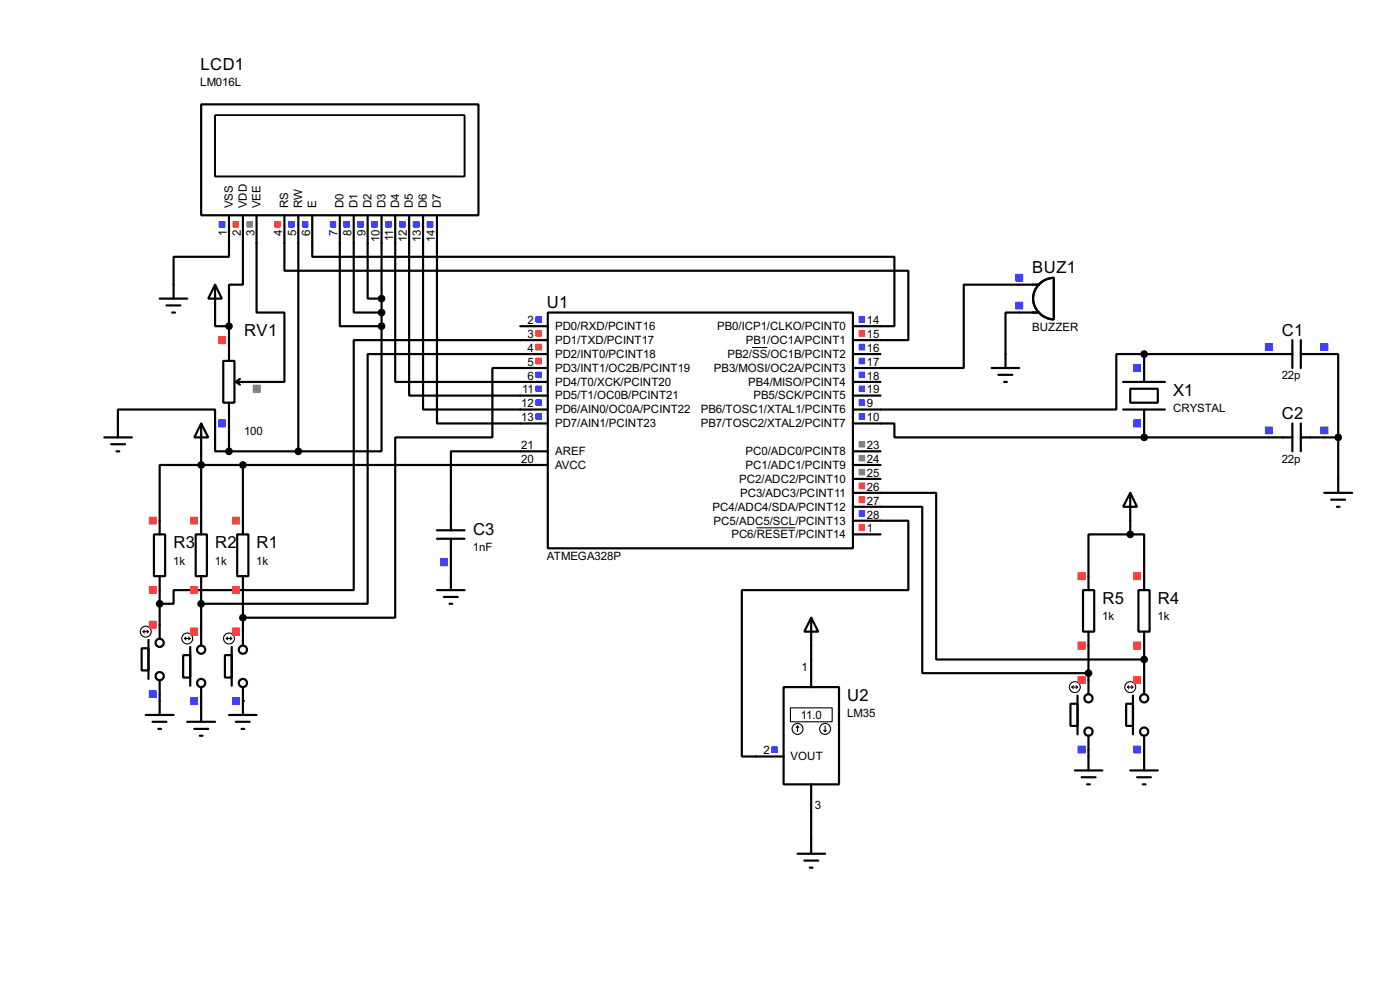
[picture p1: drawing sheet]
<svg xmlns="http://www.w3.org/2000/svg" width="256mm" height="180mm" viewBox="0 0 256 180" stroke-linecap="round" stroke-linejoin="round" font-family="sans-serif">
<g fill="none" stroke="#000" stroke-width=".4">
<path d="M36.9 19.1h50.8v20.3h-50.8zM42 39.4v7.6h-10.2v7.7M44.5 39.4v12.7h-2.5v7.6M47 39.4v17.8h5.1v12.7h-8.9M52.1 39.4v10.2h114.3v12.7h-10.1M54.7 39.4v43.2M57.2 39.4v7.6h106.7v12.7h-7.6M62.3 39.4v20.3h7.6M64.8 39.4v17.8h5.1M67.4 39.4v15.3h2.5M69.9 39.4v20.3M72.4 39.4v30.5h28"/>
<path d="M75 39.4v33h25.4M77.5 39.4v35.6h22.9M80.1 39.4v38.1h20.3M29.3 54.7h5M30.5 55.9h2.6M31.6 57.2h.5M39.4 52.1l1.3 2.6h-2.5zM39.4 52.1v7.6h2.6M42 59.7v6.4M69.9 59.7v22.9h-15.2M95.3 59.7h5.1M100.4 57.2h55.9v43.2h-55.9z"/>
<path d="M190.3 52.1h-13.7v15.3h-20.3M190.3 57.2h-6.1v10.2M190.4 52a3.8 3.8 0 0 1 2.7-1.1v7.6a3.8 3.8 0 0 1-3.5-2.4 3.8 3.8 0 0 1 .8-4.1zM36.9 77.5l1.3 2.6h-2.6zM36.9 77.5v20.3M40.9 66.1h2.1v7.6h-2.1zM42 73.7v8.9M43.2 69.9l.8 .5M44 69.4l-.8 .5M100.4 67.4h-10.2v12.7h-17.8v33h-27.9M100.4 64.8h-33v45.7h-30.5M100.4 62.3h-35.6v45.7h-33v2.5h-2.5"/>
<path d="M156.3 77.5h7.6v2.6h45.7M156.3 64.8h5M156.3 72.4h5M156.3 69.9h5M181.7 67.4h5M182.9 68.6h2.6M184 69.9h.5M205.8 75h7.6M205.8 69.9h7.6M207.1 71.2h5v2.5h-5zM209.6 64.8h-5.1v10.2h-48.2M209.6 64.8v5.1"/>
<path d="M209.6 75v5.1M209.6 64.8h27.2M236.8 62.3v5.1M236.8 77.5v5.1M238.3 64.8h6.9v15.3M238.3 62.3v5.1M238.3 77.5v5.1M19.1 80.1h5.1M20.4 81.3h2.5M21.4 82.6h.5M21.6 80.1v-5.1h17.8v7.6h2.6M28.2 97.8h2.1v7.7h-2.1z"/>
<path d="M35.9 97.8h2v7.7h-2zM42 82.6h12.7M43.5 97.8h2v7.7h-2zM44.5 85.1v12.7M80.1 98.6h5M80.1 97.1h5M82.6 98.6v9.4M100.4 82.6h-17.8v14.5M100.4 85.1h-71.1v12.7M156.3 95.3h10.1v12.7h-30.5v30.5h7.7M156.3 92.8h12.7v30.4h30.4M156.3 90.2h15.2v30.5h38.1"/>
<path d="M156.3 85.1h5M156.3 82.6h5M156.3 97.8h5M156.3 87.7h5M207.1 90.2l1.2 2.6h-2.5zM207.1 97.8h2.5v10.2M207.1 97.8h-7.7v10.2M207.1 90.2v7.6M209.6 80.1h27.2M238.3 80.1h6.9M242.6 90.2h5.1M243.9 91.5h2.5"/>
<path d="M244.9 92.8h.5M245.2 80.1v10.1M26 118.7h1.2v4h-1.2zM27.2 117.1v7.2M29.3 105.5v11.4M33.6 119.9h1.3v4.1h-1.3zM34.9 118.4v7.1M36.9 105.5v12.7M41.2 119.9h1.3v4.1h-1.3zM42.5 118.4v7.1M44.5 105.5v12.7M80.1 108h5"/>
<path d="M81.3 109.3h2.6M82.4 110.5h.5M148.6 113.1l1.3 2.5h-2.5zM148.6 113.1v12.7M198.4 108h2.1v7.6h-2.1zM199.4 115.6v11.5M208.6 108h2v7.6h-2zM209.6 115.6v11.5M26.7 130.9h5.1M28 132.1h2.5M29 133.4h.5M29.3 124.5v6.4"/>
<path d="M34.3 132.1h5.1M35.6 133.4h2.6M36.6 134.7h.5M36.9 125.8v6.3M42 130.9h5M43.2 132.1h2.6M44.3 133.4h.5M44.5 125.8v5.1M143.6 125.8h10.1v17.8h-10.1zM196.1 128.8h1.3v4.1h-1.3zM197.4 127.3v7.1M199.4 134.7v6.3"/>
<path d="M206.3 128.8h1.3v4.1h-1.3zM207.6 127.3v7.1M209.6 134.7v6.3M146.1 156.3h5.1M147.4 157.5h2.5M148.4 158.8h.5M148.6 143.6v12.7M196.9 141h5.1M198.2 142.3h2.5M199.2 143.6h.5M207.1 141h5M208.3 142.3h2.6"/>
<path d="M209.4 143.6h.5"/>
<circle cx="29.2" cy="117.7" r=".75"/>
<circle cx="36.8" cy="118.9" r=".75"/>
<circle cx="44.5" cy="118.9" r=".75"/>
<circle cx="29.2" cy="123.8" r=".75"/>
<circle cx="36.8" cy="125" r=".75"/>
<circle cx="44.5" cy="125" r=".75"/>
<circle cx="199.4" cy="127.8" r=".75"/>
<circle cx="199.4" cy="133.9" r=".75"/>
<circle cx="209.6" cy="133.9" r=".75"/>
<circle cx="209.6" cy="127.8" r=".75"/>
</g>
<circle cx="44.5" cy="128.3" r=".2" fill="#000"/>
<path d="M137.8 63.6h2.8M138.6 96.6h7.1" fill="none" stroke="#000" stroke-width=".18"/>
<g fill="none" stroke="#4040ff" stroke-width=".18">
<path d="M40.2 40.6h1M40.2 40.7h1M40.2 40.8h1M40.2 40.9h1M40.2 41h1M40.2 41.1h1M40.2 41.2h1M40.2 41.3h1M40.2 41.4h1M40.2 41.5h1M40.2 41.6h1M52.9 40.6h1"/>
<path d="M52.9 40.7h1M52.9 40.8h1M52.9 40.9h1M52.9 41h1M52.9 41.1h1M52.9 41.2h1M52.9 41.3h1M52.9 41.4h1M52.9 41.5h1M52.9 41.6h1M55.4 40.6h1M55.4 40.7h1"/>
<path d="M55.4 40.8h1M55.4 40.9h1M55.4 41h1M55.4 41.1h1M55.4 41.2h1M55.4 41.3h1M55.4 41.4h1M55.4 41.5h1M55.4 41.6h1M60.5 40.6h1M60.5 40.7h1M60.5 40.8h1"/>
<path d="M60.5 40.9h1M60.5 41h1M60.5 41.1h1M60.5 41.2h1M60.5 41.3h1M60.5 41.4h1M60.5 41.5h1M60.5 41.6h1M63 40.6h1.1M63 40.7h1.1M63 40.8h1.1M63 40.9h1.1"/>
<path d="M63 41h1.1M63 41.1h1.1M63 41.2h1.1M63 41.3h1.1M63 41.4h1.1M63 41.5h1.1M63 41.6h1.1M65.6 40.6h1M65.6 40.7h1M65.6 40.8h1M65.6 40.9h1M65.6 41h1"/>
<path d="M65.6 41.1h1M65.6 41.2h1M65.6 41.3h1M65.6 41.4h1M65.6 41.5h1M65.6 41.6h1M68.1 40.6h1M68.1 40.7h1M68.1 40.8h1M68.1 40.9h1M68.1 41h1M68.1 41.1h1"/>
<path d="M68.1 41.2h1M68.1 41.3h1M68.1 41.4h1M68.1 41.5h1M68.1 41.6h1M70.7 40.6h1M70.7 40.7h1M70.7 40.8h1M70.7 40.9h1M70.7 41h1M70.7 41.1h1M70.7 41.2h1"/>
<path d="M70.7 41.3h1M70.7 41.4h1M70.7 41.5h1M70.7 41.6h1M73.2 40.6h1M73.2 40.7h1M73.2 40.8h1M73.2 40.9h1M73.2 41h1M73.2 41.1h1M73.2 41.2h1M73.2 41.3h1"/>
<path d="M73.2 41.4h1M73.2 41.5h1M73.2 41.6h1M75.7 40.6h1.1M75.7 40.7h1.1M75.7 40.8h1.1M75.7 40.9h1.1M75.7 41h1.1M75.7 41.1h1.1M75.7 41.2h1.1M75.7 41.3h1.1M75.7 41.4h1.1"/>
<path d="M75.7 41.5h1.1M75.7 41.6h1.1M78.3 40.6h1M78.3 40.7h1M78.3 40.8h1M78.3 40.9h1M78.3 41h1M78.3 41.1h1M78.3 41.2h1M78.3 41.3h1M78.3 41.4h1M78.3 41.5h1"/>
<path d="M78.3 41.6h1M98.2 58h1M98.2 58.1h1M98.2 58.2h1M98.2 58.3h1M98.2 58.4h1M98.2 58.5h1M98.2 58.6h1M98.2 58.7h1M98.2 58.8h1M98.2 58.9h1M98.2 59h1"/>
<path d="M157.4 58h1M157.4 58.1h1M157.4 58.2h1M157.4 58.3h1M157.4 58.4h1M157.4 58.5h1M157.4 58.6h1M157.4 58.7h1M157.4 58.8h1M157.4 58.9h1M157.4 59h1M186.1 55.3h1.3"/>
<path d="M186.1 55.4h1.3M186.1 55.5h1.3M186.1 55.6h1.3M186.1 55.7h1.3M186.1 55.8h1.3M186.1 55.9h1.3M186.1 56h1.3M186.1 56.1h1.3M186.1 56.2h1.3M186.1 56.3h1.3M186.1 56.4h1.3M186.1 56.5h1.3"/>
<path d="M186.1 56.6h1.3M186.1 50.2h1.3M186.1 50.3h1.3M186.1 50.4h1.3M186.1 50.5h1.3M186.1 50.6h1.3M186.1 50.7h1.3M186.1 50.8h1.3M186.1 50.9h1.3M186.1 51h1.3M186.1 51.1h1.3M186.1 51.2h1.3"/>
<path d="M186.1 51.3h1.3M186.1 51.4h1.3M186.1 51.5h1.3M40.1 76.9h1.2M40.1 77h1.2M40.1 77.1h1.2M40.1 77.2h1.2M40.1 77.3h1.2M40.1 77.4h1.2M40.1 77.5h1.2M40.1 77.6h1.2M40.1 77.7h1.2"/>
<path d="M40.1 77.8h1.2M40.1 77.9h1.2M40.1 78h1.2M40.1 78.1h1.2M40.1 78.2h1.2M98.2 73.2h1M98.2 73.3h1M98.2 73.4h1M98.2 73.5h1M98.2 73.6h1M98.2 73.7h1M98.2 73.8h1"/>
<path d="M98.2 73.9h1M98.2 74h1M98.2 74.1h1M98.2 74.2h1M98.2 70.7h1M98.2 70.8h1M98.2 70.9h1M98.2 71h1M98.2 71.1h1M98.2 71.2h1M98.2 71.3h1M98.2 71.4h1"/>
<path d="M98.2 71.5h1M98.2 71.6h1M98.2 71.7h1M98.2 68.1h1M98.2 68.2h1M98.2 68.3h1M98.2 68.4h1M98.2 68.5h1M98.2 68.6h1M98.2 68.7h1M98.2 68.8h1M98.2 68.9h1"/>
<path d="M98.2 69h1M98.2 69.1h1M98.2 75.7h1M98.2 75.8h1M98.2 75.9h1M98.2 76h1M98.2 76.1h1M98.2 76.2h1M98.2 76.3h1M98.2 76.4h1M98.2 76.5h1M98.2 76.6h1"/>
<path d="M98.2 76.7h1M98.2 76.8h1M157.4 65.6h1M157.4 65.7h1M157.4 65.8h1M157.4 65.9h1M157.4 66h1M157.4 66.1h1M157.4 66.2h1M157.4 66.3h1M157.4 66.4h1M157.4 66.5h1"/>
<path d="M157.4 66.6h1M157.4 63h1M157.4 63.1h1M157.4 63.2h1M157.4 63.3h1M157.4 63.4h1M157.4 63.5h1M157.4 63.6h1M157.4 63.7h1M157.4 63.8h1M157.4 63.9h1M157.4 64h1"/>
<path d="M157.4 64.1h1M157.4 73.2h1M157.4 73.3h1M157.4 73.4h1M157.4 73.5h1M157.4 73.6h1M157.4 73.7h1M157.4 73.8h1M157.4 73.9h1M157.4 74h1M157.4 74.1h1M157.4 74.2h1"/>
<path d="M157.4 70.7h1M157.4 70.8h1M157.4 70.9h1M157.4 71h1M157.4 71.1h1M157.4 71.2h1M157.4 71.3h1M157.4 71.4h1M157.4 71.5h1M157.4 71.6h1M157.4 71.7h1M157.4 68.1h1"/>
<path d="M157.4 68.2h1M157.4 68.3h1M157.4 68.4h1M157.4 68.5h1M157.4 68.6h1M157.4 68.7h1M157.4 68.8h1M157.4 68.9h1M157.4 69h1M157.4 69.1h1M157.4 75.7h1M157.4 75.8h1"/>
<path d="M157.4 75.9h1M157.4 76h1M157.4 76.1h1M157.4 76.2h1M157.4 76.3h1M157.4 76.4h1M157.4 76.5h1M157.4 76.6h1M157.4 76.7h1M157.4 76.8h1M207.7 76.9h1.3M207.7 77h1.3"/>
<path d="M207.7 77.1h1.3M207.7 77.2h1.3M207.7 77.3h1.3M207.7 77.4h1.3M207.7 77.5h1.3M207.7 77.6h1.3M207.7 77.7h1.3M207.7 77.8h1.3M207.7 77.9h1.3M207.7 78h1.3M207.7 78.1h1.3M207.7 78.2h1.3"/>
<path d="M207.7 66.7h1.3M207.7 66.8h1.3M207.7 66.9h1.3M207.7 67h1.3M207.7 67.1h1.3M207.7 67.2h1.3M207.7 67.3h1.3M207.7 67.4h1.3M207.7 67.5h1.3M207.7 67.6h1.3M207.7 67.7h1.3M207.7 67.8h1.3"/>
<path d="M207.7 67.9h1.3M207.7 68h1.3M231.8 63h1.3M231.8 63.1h1.3M231.8 63.2h1.3M231.8 63.3h1.3M231.8 63.4h1.3M231.8 63.5h1.3M231.8 63.6h1.3M231.8 63.7h1.3M231.8 63.8h1.3M231.8 63.9h1.3"/>
<path d="M231.8 64h1.3M231.8 64.1h1.3M231.8 78.2h1.3M231.8 62.9h1.3M231.8 64.2h1.3M231.8 78.3h1.3M231.8 78.4h1.3M231.8 78.5h1.3M231.8 78.6h1.3M231.8 78.7h1.3M231.8 78.8h1.3M231.8 78.9h1.3"/>
<path d="M231.8 79h1.3M231.8 79.1h1.3M231.8 79.2h1.3M231.8 79.3h1.3M231.8 79.4h1.3M242 63h1.3M242 63.1h1.3M242 63.2h1.3M242 63.3h1.3M242 63.4h1.3M242 63.5h1.3M242 63.6h1.3"/>
<path d="M242 63.7h1.3M242 63.8h1.3M242 63.9h1.3M242 64h1.3M242 64.1h1.3M242 78.2h1.3M242 62.9h1.3M242 64.2h1.3M242 78.3h1.3M242 78.4h1.3M242 78.5h1.3M242 78.6h1.3"/>
<path d="M242 78.7h1.3M242 78.8h1.3M242 78.9h1.3M242 79h1.3M242 79.1h1.3M242 79.2h1.3M242 79.3h1.3M242 79.4h1.3M157.4 93.5h1M157.4 93.6h1M157.4 93.7h1M157.4 93.8h1"/>
<path d="M157.4 93.9h1M157.4 94h1M157.4 94.1h1M157.4 94.2h1M157.4 94.3h1M157.4 94.4h1M157.4 94.5h1M80.7 102.3h1.3M80.7 102.4h1.3M80.7 102.5h1.3M80.7 102.6h1.3M80.7 102.7h1.3"/>
<path d="M80.7 102.8h1.3M80.7 102.9h1.3M80.7 103h1.3M80.7 103.1h1.3M80.7 103.2h1.3M80.7 103.3h1.3M80.7 103.4h1.3M80.7 103.5h1.3M80.7 103.6h1.3M27.4 127.7h1.2M27.4 126.4h1.2M27.4 126.5h1.2"/>
<path d="M27.4 126.6h1.2M27.4 126.7h1.2M27.4 126.8h1.2M27.4 126.9h1.2M27.4 127h1.2M27.4 127.1h1.2M27.4 127.2h1.2M27.4 127.3h1.2M27.4 127.4h1.2M27.4 127.5h1.2M27.4 127.6h1.2M35 127.7h1.2"/>
<path d="M35 127.8h1.2M35 127.9h1.2M35 128h1.2M35 128.1h1.2M35 128.2h1.2M35 128.3h1.2M35 128.4h1.2M35 128.5h1.2M35 128.6h1.2M35 128.7h1.2M35 128.8h1.2M35 128.9h1.2"/>
<path d="M35 129h1.2M42.6 127.7h1.3M42.6 127.8h1.3M42.6 127.9h1.3M42.6 128h1.3M42.6 128.1h1.3M42.6 128.2h1.3M42.6 128.3h1.3M42.6 128.4h1.3M42.6 128.5h1.3M42.6 128.6h1.3M42.6 128.7h1.3"/>
<path d="M42.6 128.8h1.3M42.6 128.9h1.3M42.6 129h1.3M141.4 136.7h1M141.4 136.8h1M141.4 136.9h1M141.4 137h1M141.4 137.1h1M141.4 137.2h1M141.4 137.3h1M141.4 137.4h1M141.4 137.5h1"/>
<path d="M141.4 137.6h1M141.4 137.7h1M197.5 136.7h1.3M197.5 136.8h1.3M197.5 136.9h1.3M197.5 137h1.3M197.5 137.1h1.3M197.5 137.2h1.3M197.5 137.3h1.3M197.5 137.4h1.3M197.5 137.5h1.3M197.5 137.6h1.3"/>
<path d="M197.5 137.7h1.3M197.5 136.6h1.3M197.5 137.8h1.3M207.7 136.7h1.3M207.7 136.8h1.3M207.7 136.9h1.3M207.7 137h1.3M207.7 137.1h1.3M207.7 137.2h1.3M207.7 137.3h1.3M207.7 137.4h1.3M207.7 137.5h1.3"/>
<path d="M207.7 137.6h1.3M207.7 137.7h1.3M207.7 136.6h1.3M207.7 137.8h1.3"/>
</g>
<g fill="none" stroke="#ff4040" stroke-width=".18">
<path d="M42.7 40.6h1M42.7 40.7h1M42.7 40.8h1M42.7 40.9h1M42.7 41h1M42.7 41.1h1M42.7 41.2h1M42.7 41.3h1M42.7 41.4h1M42.7 41.5h1M42.7 41.6h1M50.3 40.6h1.1"/>
<path d="M50.3 40.7h1.1M50.3 40.8h1.1M50.3 40.9h1.1M50.3 41h1.1M50.3 41.1h1.1M50.3 41.2h1.1M50.3 41.3h1.1M50.3 41.4h1.1M50.3 41.5h1.1M50.3 41.6h1.1M40.1 61.6h1.2M40.1 61.7h1.2"/>
<path d="M40.1 61.8h1.2M40.1 61.9h1.2M40.1 62h1.2M40.1 62.1h1.2M40.1 62.2h1.2M40.1 62.3h1.2M40.1 62.4h1.2M40.1 62.5h1.2M40.1 62.6h1.2M40.1 62.7h1.2M40.1 62.8h1.2M40.1 62.9h1.2"/>
<path d="M98.2 60.5h1M98.2 60.6h1M98.2 60.7h1M98.2 60.8h1M98.2 60.9h1M98.2 61h1M98.2 61.1h1M98.2 61.2h1M98.2 61.3h1M98.2 61.4h1M98.2 61.5h1M98.2 65.6h1"/>
<path d="M98.2 65.7h1M98.2 65.8h1M98.2 65.9h1M98.2 66h1M98.2 66.1h1M98.2 66.2h1M98.2 66.3h1M98.2 66.4h1M98.2 66.5h1M98.2 66.6h1M98.2 63h1M98.2 63.1h1"/>
<path d="M98.2 63.2h1M98.2 63.3h1M98.2 63.4h1M98.2 63.5h1M98.2 63.6h1M98.2 63.7h1M98.2 63.8h1M98.2 63.9h1M98.2 64h1M98.2 64.1h1M157.4 60.5h1M157.4 60.6h1"/>
<path d="M157.4 60.7h1M157.4 60.8h1M157.4 60.9h1M157.4 61h1M157.4 61.1h1M157.4 61.2h1M157.4 61.3h1M157.4 61.4h1M157.4 61.5h1M27.4 94.7h1.2M27.4 94.8h1.2M27.4 94.9h1.2"/>
<path d="M27.4 95h1.2M27.4 95.1h1.2M27.4 95.2h1.2M27.4 95.3h1.2M27.4 95.4h1.2M27.4 95.5h1.2M27.4 95.6h1.2M27.4 95.7h1.2M27.4 95.8h1.2M27.4 95.9h1.2M35 94.7h1.2M35 94.8h1.2"/>
<path d="M35 94.9h1.2M35 95h1.2M35 95.1h1.2M35 95.2h1.2M35 95.3h1.2M35 95.4h1.2M35 95.5h1.2M35 95.6h1.2M35 95.7h1.2M35 95.8h1.2M35 95.9h1.2M42.6 94.7h1.3"/>
<path d="M42.6 94.8h1.3M42.6 94.9h1.3M42.6 95h1.3M42.6 95.1h1.3M42.6 95.2h1.3M42.6 95.3h1.3M42.6 95.4h1.3M42.6 95.5h1.3M42.6 95.6h1.3M42.6 95.7h1.3M42.6 95.8h1.3M42.6 95.9h1.3"/>
<path d="M157.4 96.1h1M157.4 96.2h1M157.4 96.3h1M157.4 96.4h1M157.4 96.5h1M157.4 96.6h1M157.4 96.7h1M157.4 96.8h1M157.4 96.9h1M157.4 97h1M157.4 97.1h1M157.4 91h1"/>
<path d="M157.4 91.1h1M157.4 91.2h1M157.4 91.3h1M157.4 91.4h1M157.4 91.5h1M157.4 91.6h1M157.4 91.7h1M157.4 91.8h1M157.4 91.9h1M157.4 92h1M157.4 88.4h1M157.4 88.5h1"/>
<path d="M157.4 88.6h1M157.4 88.7h1M157.4 88.8h1M157.4 88.9h1M157.4 89h1M157.4 89.1h1M157.4 89.2h1M157.4 89.3h1M157.4 89.4h1M157.4 89.5h1M27.4 115h1.2M27.4 113.7h1.2"/>
<path d="M27.4 113.8h1.2M27.4 113.9h1.2M27.4 114h1.2M27.4 114.1h1.2M27.4 114.2h1.2M27.4 114.3h1.2M27.4 114.4h1.2M27.4 114.5h1.2M27.4 114.6h1.2M27.4 114.7h1.2M27.4 114.8h1.2M27.4 114.9h1.2"/>
<path d="M27.4 107.4h1.2M27.4 107.5h1.2M27.4 107.6h1.2M27.4 107.7h1.2M27.4 107.8h1.2M27.4 107.9h1.2M27.4 108h1.2M27.4 108.1h1.2M27.4 108.2h1.2M27.4 108.3h1.2M27.4 108.4h1.2M27.4 108.5h1.2"/>
<path d="M27.4 108.6h1.2M35 115h1.2M35 115.1h1.2M35 115.2h1.2M35 115.3h1.2M35 115.4h1.2M35 115.5h1.2M35 115.6h1.2M35 115.7h1.2M35 115.8h1.2M35 115.9h1.2M35 116h1.2"/>
<path d="M35 116.1h1.2M35 116.2h1.2M35 116.3h1.2M35 107.4h1.2M35 107.5h1.2M35 107.6h1.2M35 107.7h1.2M35 107.8h1.2M35 107.9h1.2M35 108h1.2M35 108.1h1.2M35 108.2h1.2"/>
<path d="M35 108.3h1.2M35 108.4h1.2M35 108.5h1.2M35 108.6h1.2M42.6 115h1.3M42.6 115.1h1.3M42.6 115.2h1.3M42.6 115.3h1.3M42.6 115.4h1.3M42.6 115.5h1.3M42.6 115.6h1.3M42.6 115.7h1.3"/>
<path d="M42.6 115.8h1.3M42.6 115.9h1.3M42.6 116h1.3M42.6 116.1h1.3M42.6 116.2h1.3M42.6 116.3h1.3M42.6 107.4h1.3M42.6 107.5h1.3M42.6 107.6h1.3M42.6 107.7h1.3M42.6 107.8h1.3M42.6 107.9h1.3"/>
<path d="M42.6 108h1.3M42.6 108.1h1.3M42.6 108.2h1.3M42.6 108.3h1.3M42.6 108.4h1.3M42.6 108.5h1.3M42.6 108.6h1.3M197.5 117.5h1.3M197.5 117.6h1.3M197.5 117.7h1.3M197.5 117.8h1.3M197.5 117.9h1.3"/>
<path d="M197.5 118h1.3M197.5 118.1h1.3M197.5 118.2h1.3M197.5 118.3h1.3M197.5 118.4h1.3M197.5 118.5h1.3M197.5 118.6h1.3M197.5 118.7h1.3M197.5 118.8h1.3M197.5 104.8h1.3M197.5 104.9h1.3M197.5 105h1.3"/>
<path d="M197.5 105.1h1.3M197.5 105.2h1.3M197.5 105.3h1.3M197.5 105.4h1.3M197.5 105.5h1.3M197.5 105.6h1.3M197.5 105.7h1.3M197.5 105.8h1.3M197.5 105.9h1.3M197.5 106h1.3M197.5 106.1h1.3M207.7 117.5h1.3"/>
<path d="M207.7 117.6h1.3M207.7 117.7h1.3M207.7 117.8h1.3M207.7 117.9h1.3M207.7 118h1.3M207.7 118.1h1.3M207.7 118.2h1.3M207.7 118.3h1.3M207.7 118.4h1.3M207.7 118.5h1.3M207.7 118.6h1.3M207.7 118.7h1.3"/>
<path d="M207.7 118.8h1.3M207.7 104.8h1.3M207.7 104.9h1.3M207.7 105h1.3M207.7 105.1h1.3M207.7 105.2h1.3M207.7 105.3h1.3M207.7 105.4h1.3M207.7 105.5h1.3M207.7 105.6h1.3M207.7 105.7h1.3M207.7 105.8h1.3"/>
<path d="M207.7 105.9h1.3M207.7 106h1.3M207.7 106.1h1.3M197.5 123.9h1.3M197.5 124h1.3M197.5 124.1h1.3M197.5 124.2h1.3M197.5 124.3h1.3M197.5 124.4h1.3M197.5 124.5h1.3M197.5 124.6h1.3M197.5 124.7h1.3"/>
<path d="M197.5 124.8h1.3M197.5 124.9h1.3M197.5 125h1.3M197.5 125.1h1.3M207.7 123.9h1.3M207.7 124h1.3M207.7 124.1h1.3M207.7 124.2h1.3M207.7 124.3h1.3M207.7 124.4h1.3M207.7 124.5h1.3M207.7 124.6h1.3"/>
<path d="M207.7 124.7h1.3M207.7 124.8h1.3M207.7 124.9h1.3M207.7 125h1.3M207.7 125.1h1.3"/>
</g>
<g fill="none" stroke="#808080" stroke-width=".18">
<path d="M45.3 40.6h1M45.3 40.7h1M45.3 40.8h1M45.3 40.9h1M45.3 41h1M45.3 41.1h1M45.3 41.2h1M45.3 41.3h1M45.3 41.4h1M45.3 41.5h1M45.3 41.6h1M46.4 70.5h1.3"/>
<path d="M46.4 70.6h1.3M46.4 70.7h1.3M46.4 70.8h1.3M46.4 70.9h1.3M46.4 71h1.3M46.4 71.1h1.3M46.4 71.2h1.3M46.4 71.3h1.3M46.4 71.4h1.3M46.4 71.5h1.3M46.4 71.6h1.3M46.4 71.7h1.3"/>
<path d="M46.4 71.8h1.3M157.4 85.9h1M157.4 86h1M157.4 86.1h1M157.4 86.2h1M157.4 86.3h1M157.4 86.4h1M157.4 86.5h1M157.4 86.6h1M157.4 86.7h1M157.4 86.8h1M157.4 86.9h1"/>
<path d="M157.4 83.4h1M157.4 83.5h1M157.4 83.6h1M157.4 83.7h1M157.4 83.8h1M157.4 83.9h1M157.4 84h1M157.4 84.1h1M157.4 84.2h1M157.4 84.3h1M157.4 84.4h1M157.4 80.8h1"/>
<path d="M157.4 80.9h1M157.4 81h1M157.4 81.1h1M157.4 81.2h1M157.4 81.3h1M157.4 81.4h1M157.4 81.5h1M157.4 81.6h1M157.4 81.7h1M157.4 81.8h1"/>
</g>
<g fill="none" stroke="#000" stroke-width=".2">
<path d="M26.2 115.6h1M26.2 115.6l.3 .3M26.5 115.4l-.3 .2M27 115.4l.2 .2M27.2 115.6l-.2 .3M33.8 116.9h1.1M33.8 116.9l.3 .2M34.1 116.6l-.3 .3M34.6 116.6l.3 .3M34.9 116.9l-.3 .2M41.5 116.9h1M41.5 116.9l.2 .2"/>
<path d="M41.7 116.6l-.2 .3M42.2 116.6l.3 .3M42.5 116.9l-.3 .2M144.8 129.6h7.7v2.5h-7.7zM146.1 132.9l.3 .3M146.1 132.9l-.2 .3M146.1 132.9v1M150.9 133.7l.3 .2M151.2 132.9v1M151.4 133.7l-.2 .2M196.4 125.8h1M196.4 125.8l.3 .2"/>
<path d="M196.7 125.5l-.3 .3M197.2 125.5l.2 .3M197.4 125.8l-.2 .2M206.6 125.8h1M206.6 125.8l.2 .2M206.8 125.5l-.2 .3M207.3 125.5l.3 .3M207.6 125.8l-.3 .2"/>
<circle cx="26.7" cy="115.6" r="1"/>
<circle cx="34.3" cy="116.9" r="1"/>
<circle cx="41.9" cy="116.9" r="1"/>
<circle cx="146.1" cy="133.4" r="1"/>
<circle cx="151.1" cy="133.4" r="1"/>
<circle cx="196.9" cy="125.8" r="1"/>
<circle cx="207" cy="125.8" r="1"/>
</g>
<path d="M39.4 21.1h45.7v11.2h-45.7z" fill="none" stroke="#000" stroke-width=".25"/>
<g fill="#000" stroke="#000" stroke-width=".4">
<circle cx="41.9" cy="59.7" r=".5"/>
<circle cx="69.9" cy="59.7" r=".5"/>
<circle cx="69.9" cy="54.7" r=".5"/>
<circle cx="69.9" cy="57.2" r=".5"/>
<circle cx="209.6" cy="64.8" r=".5"/>
<circle cx="36.8" cy="85.1" r=".5"/>
<circle cx="41.9" cy="82.6" r=".5"/>
<circle cx="44.5" cy="85.1" r=".5"/>
<circle cx="54.6" cy="82.6" r=".5"/>
<circle cx="207" cy="97.8" r=".5"/>
<circle cx="209.6" cy="80.1" r=".5"/>
<circle cx="245.1" cy="80.1" r=".5"/>
<circle cx="29.2" cy="110.5" r=".5"/>
<circle cx="36.8" cy="110.5" r=".5"/>
<circle cx="44.5" cy="113.1" r=".5"/>
<circle cx="199.4" cy="123.2" r=".5"/>
<circle cx="209.6" cy="120.7" r=".5"/>
</g>
<g font-size="3.4">
<text x="36.7" y="12.7">LCD1</text>
<text x="189.1" y="50.1">BUZ1</text>
<text x="100.2" y="56.4">U1</text>
<text x="44.8" y="61.4">RV1</text>
<text x="234.9" y="61.4">C1</text>
<text x="214.9" y="72.5">X1</text>
<text x="234.9" y="76.7">C2</text>
<text x="31.8" y="100.4">R3</text>
<text x="39.4" y="100.4">R2</text>
<text x="47" y="100.4">R1</text>
<text x="86.7" y="97.9">C3</text>
<text x="202" y="110.6">R5</text>
<text x="212.1" y="110.6">R4</text>
<text x="155.2" y="128.3">U2</text>
</g>
<g font-size="2.4">
<text x="36.7" y="15.7">LM016L</text>
<text x="42.7" y="38.1" transform="rotate(-90 42.7 38.1)">VSS</text>
<text x="45.2" y="38.1" transform="rotate(-90 45.2 38.1)">VDD</text>
<text x="47.7" y="38.1" transform="rotate(-90 47.7 38.1)">VEE</text>
<text x="52.8" y="38.1" transform="rotate(-90 52.8 38.1)">RS</text>
<text x="55.4" y="38.1" transform="rotate(-90 55.4 38.1)">RW</text>
<text x="57.9" y="38.1" transform="rotate(-90 57.9 38.1)">E</text>
<text x="63" y="38.1" transform="rotate(-90 63 38.1)">D0</text>
<text x="65.5" y="38.1" transform="rotate(-90 65.5 38.1)">D1</text>
<text x="68.1" y="38.1" transform="rotate(-90 68.1 38.1)">D2</text>
<text x="70.6" y="38.1" transform="rotate(-90 70.6 38.1)">D3</text>
<text x="73.1" y="38.1" transform="rotate(-90 73.1 38.1)">D4</text>
<text x="75.7" y="38.1" transform="rotate(-90 75.7 38.1)">D5</text>
<text x="78.2" y="38.1" transform="rotate(-90 78.2 38.1)">D6</text>
<text x="80.8" y="38.1" transform="rotate(-90 80.8 38.1)">D7</text>
<text x="41.6" y="43.1" transform="rotate(-90 41.6 43.1)">1</text>
<text x="44.1" y="43.1" transform="rotate(-90 44.1 43.1)">2</text>
<text x="46.6" y="43.1" transform="rotate(-90 46.6 43.1)">3</text>
<text x="51.7" y="43.1" transform="rotate(-90 51.7 43.1)">4</text>
<text x="54.3" y="43.1" transform="rotate(-90 54.3 43.1)">5</text>
<text x="56.8" y="43.1" transform="rotate(-90 56.8 43.1)">6</text>
<text x="61.9" y="43.1" transform="rotate(-90 61.9 43.1)">7</text>
<text x="64.4" y="43.1" transform="rotate(-90 64.4 43.1)">8</text>
<text x="67" y="43.1" transform="rotate(-90 67 43.1)">9</text>
<text x="69.5" y="44.2" transform="rotate(-90 69.5 44.2)">10</text>
<text x="72" y="44.1" transform="rotate(-90 72 44.1)">11</text>
<text x="74.6" y="44.3" transform="rotate(-90 74.6 44.3)">12</text>
<text x="77.1" y="44.3" transform="rotate(-90 77.1 44.3)">13</text>
<text x="79.7" y="44.3" transform="rotate(-90 79.7 44.3)">14</text>
<text x="96.7" y="59.3">2</text>
<text x="158.8" y="59.3">14</text>
<text x="96.7" y="64.4">4</text>
<text x="96.7" y="61.9">3</text>
<text x="101.7" y="65.5">PD2/INT0/PCINT18</text>
<text x="101.7" y="63">PD1/TXD/PCINT17</text>
<text x="101.7" y="60.4">PD0/RXD/PCINT16</text>
<text x="131.4" y="60.4">PB0/ICP1/CLKO/PCINT0</text>
<text x="133.3" y="65.5">PB2/SS/OC1B/PCINT2</text>
<text x="136.6" y="63">PB1/OC1A/PCINT1</text>
<text x="158.8" y="61.9">15</text>
<text x="158.8" y="64.4">16</text>
<text x="189.1" y="60.6">BUZZER</text>
<text x="95.7" y="72">11</text>
<text x="96.7" y="69.5">6</text>
<text x="96.7" y="67">5</text>
<text x="101.7" y="70.6">PD4/T0/XCK/PCINT20</text>
<text x="101.7" y="68.1">PD3/INT1/OC2B/PCINT19</text>
<text x="130.8" y="68.1">PB3/MOSI/OC2A/PCINT3</text>
<text x="137.1" y="70.6">PB4/MISO/PCINT4</text>
<text x="158.8" y="67">17</text>
<text x="158.8" y="69.5">18</text>
<text x="158.8" y="72">19</text>
<text x="234.8" y="69.5">22p</text>
<text x="95.5" y="74.6">12</text>
<text x="95.5" y="77.1">13</text>
<text x="101.7" y="75.7">PD6/AIN0/OC0A/PCINT22</text>
<text x="101.7" y="73.1">PD5/T1/OC0B/PCINT21</text>
<text x="128.4" y="75.7">PB6/TOSC1/XTAL1/PCINT6</text>
<text x="138" y="73.1">PB5/SCK/PCINT5</text>
<text x="158.8" y="77.1">10</text>
<text x="158.8" y="74.6">9</text>
<text x="214.9" y="75.4">CRYSTAL</text>
<text x="44.7" y="79.6">100</text>
<text x="95.5" y="82.2">21</text>
<text x="101.7" y="83.3">AREF</text>
<text x="101.7" y="78.2">PD7/AIN1/PCINT23</text>
<text x="128.4" y="78.2">PB7/TOSC2/XTAL2/PCINT7</text>
<text x="136.6" y="83.3">PC0/ADC0/PCINT8</text>
<text x="158.8" y="82.2">23</text>
<text x="95.5" y="84.7">20</text>
<text x="101.7" y="85.8">AVCC</text>
<text x="135.4" y="88.4">PC2/ADC2/PCINT10</text>
<text x="136.6" y="85.8">PC1/ADC1/PCINT9</text>
<text x="158.8" y="89.8">26</text>
<text x="158.8" y="87.3">25</text>
<text x="158.8" y="84.7">24</text>
<text x="234.8" y="84.7">22p</text>
<text x="130.5" y="93.5">PC4/ADC4/SDA/PCINT12</text>
<text x="135.6" y="90.9">PC3/ADC3/PCINT11</text>
<text x="158.8" y="94.9">28</text>
<text x="158.8" y="92.4">27</text>
<text x="86.6" y="100.8">1nF</text>
<text x="130.7" y="96">PC5/ADC5/SCL/PCINT13</text>
<text x="134" y="98.5">PC6/RESET/PCINT14</text>
<text x="158.8" y="97.4">1</text>
<text x="31.8" y="103.4">1k</text>
<text x="39.4" y="103.4">1k</text>
<text x="47" y="103.4">1k</text>
<text x="100.2" y="102.5">ATMEGA328P</text>
<text x="201.9" y="113.5">1k</text>
<text x="212.1" y="113.5">1k</text>
<text x="146.9" y="122.8">1</text>
<text x="146.7" y="131.6">11.0</text>
<text x="155.2" y="131.3">LM35</text>
<text x="139.9" y="138.1">2</text>
<text x="144.8" y="139.2">VOUT</text>
<text x="149.3" y="148">3</text>
</g>
</svg>
